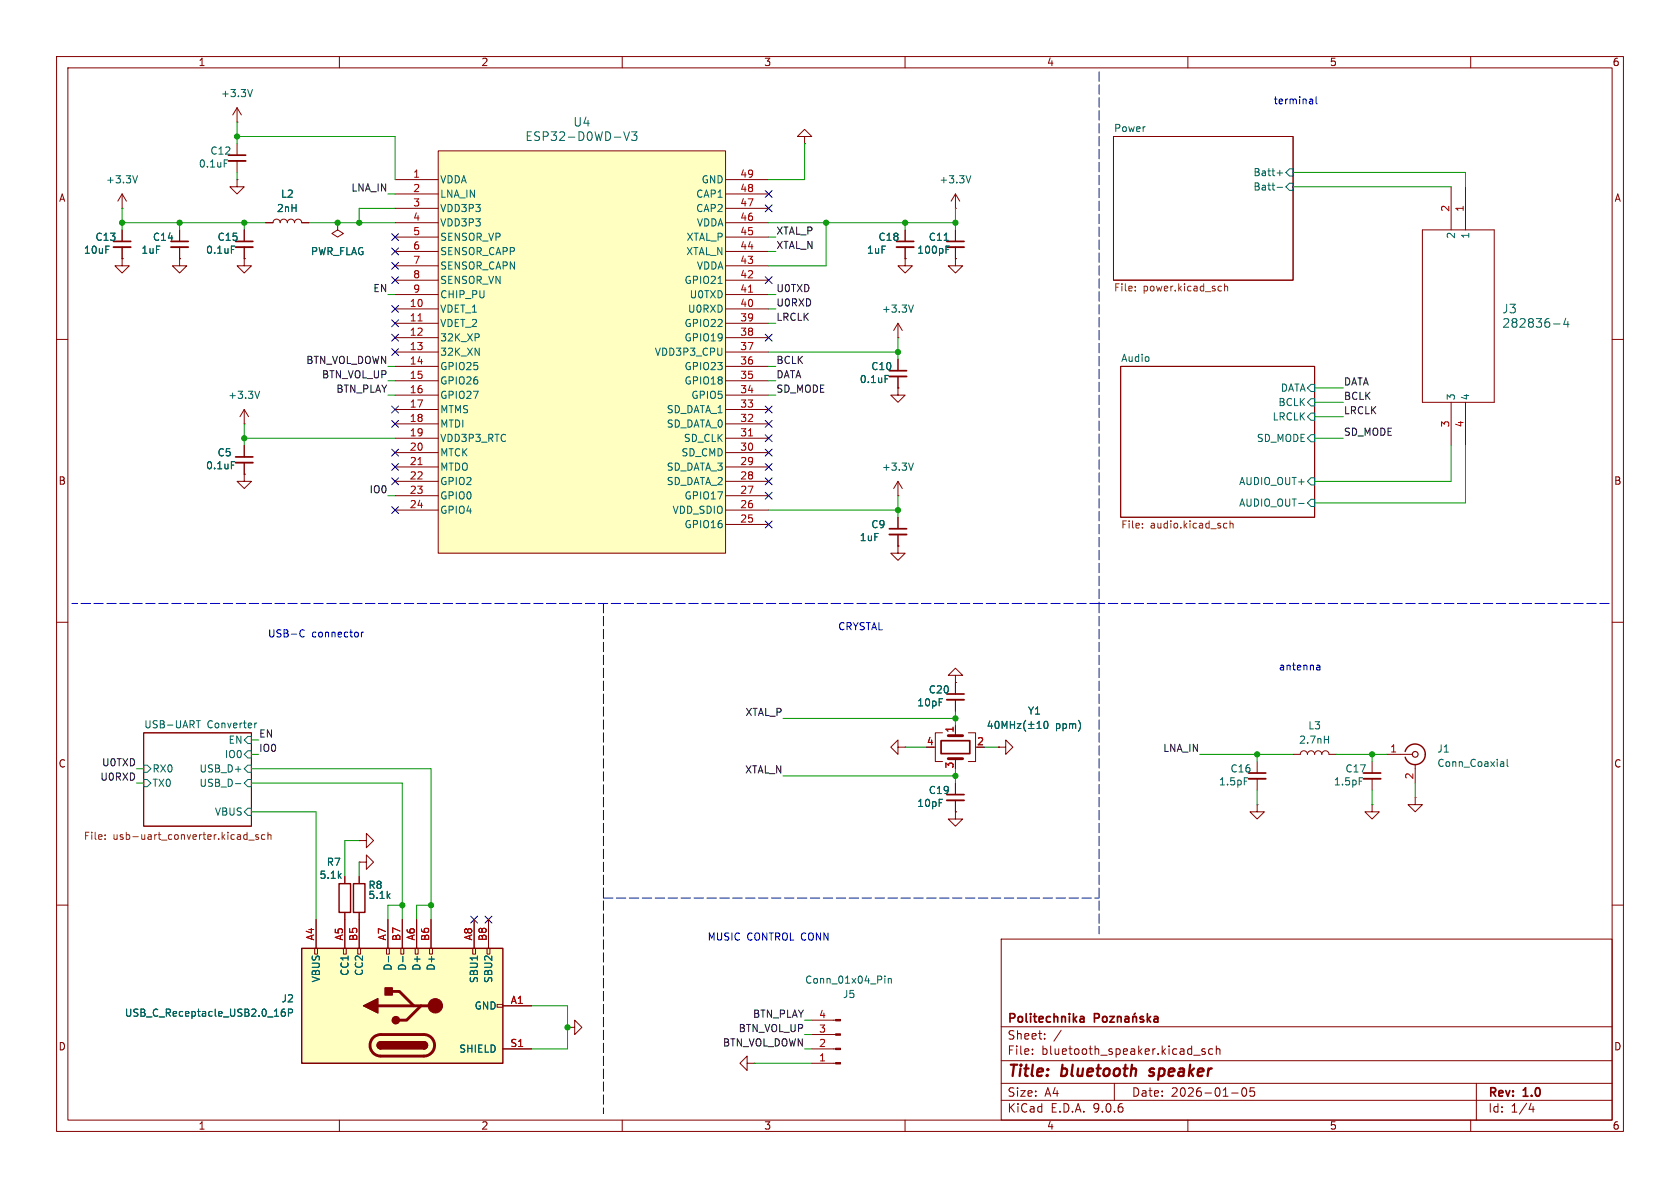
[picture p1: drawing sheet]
<svg xmlns="http://www.w3.org/2000/svg" width="297mm" height="210mm" viewBox="0 0 297 210" stroke-linecap="round" stroke-linejoin="round" font-family="sans-serif">
<g fill="none" stroke="#840000" stroke-width=".18">
<path d="M10 10h277v190h-277zM12 12h273v186h-273zM60 10v2M110 10v2M160 10v2M210 10v2M260 10v2M41.9 31.8v1.2h1.3l-1.3 1.3-1.3-1.3h1.3M41.9 31.8h.1M41.9 25.4v2M41.9 28.4v2.1M47 39.4h1.3a.64 .64 0 0 1 .6-.7 .64 .64 0 0 1 .6 .7 .64 .64 0 0 1 .7-.7 .64 .64 0 0 1 .6 .7 .64 .64 0 0 1 .6-.7 .64 .64 0 0 1 .7 .7 .64 .64 0 0 1 .6-.7 .64 .64 0 0 1 .6 .7h1.3"/>
<path d="M142.2 24.1h1.3l-1.3-1.2-1.2 1.2h1.2v1.3M142.2 25.4h.1M196.8 24.1h31.8v25.4h-31.8zM256.5 33v7.6M259.1 33v7.6M31.7 45.7v1.3h1.3l-1.3 1.3-1.2-1.3h1.2M31.7 45.7h.1M31.7 40.6v2.1M31.7 43.7v2M43.2 45.7v1.3h1.2l-1.2 1.3-1.3-1.3h1.3M43.2 45.7h.1M43.2 40.6v2.1"/>
<path d="M43.2 43.7v2M251.5 40.6h12.7v30.5h-12.7zM10 60h2M43.2 78.7v2.1M198.1 64.8h34.3v26.6h-34.3zM256.5 71.1v7.6M259.1 71.1v7.6M285 60h2M43.2 83.8v1.3h1.2l-1.2 1.3-1.3-1.3h1.3M43.2 83.8h.1M43.2 81.8v2M158.7 96.5v1.3h1.3l-1.3 1.3-1.2-1.3h1.2"/>
<path d="M158.7 96.5h.1M10 110h2M168.9 119.4h1.3l-1.3-1.3-1.3 1.3h1.3v1.3M285 110h2M25.4 129.5h19v16.6h-19zM165.1 132.1h.3M166.6 129.5h-1.2v5.1h1.2M168.9 120.7h.1M168.9 120.7v2M168.9 123.7v2M168.9 128.3v1.2M168.9 134.1v.5"/>
<path d="M168.9 138.4v2.1M171.2 129.5h1.3v5.1h-1.3M176.5 132.1h1.3v-1.3l1.3 1.3-1.3 1.3v-1.3M176.5 132.1h.1M63.5 148.6h1.3v-1.3l1.2 1.3-1.2 1.3v-1.3M63.5 148.6h.1M63.5 152.4h1.3v-1.3l1.2 1.3-1.2 1.3v-1.3M63.5 152.4h.1M168.9 143.5v1.3h1.3l-1.3 1.3-1.3-1.3h1.3M168.9 143.5h.1M168.9 141.5v2M10 160h2"/>
<path d="M177 166h108v32h-108zM285 160h2M60 198v2M110 198v2M160 198v2M177 194.5h108M177 191.5h108M177 187.5h108M177 181.5h108M182.5 186.3v.1M182.5 185.5v.1M184.7 183.6v.1"/>
<path d="M184.7 182.8v.1M187.6 182.1l-1.3 2M197 191.5v3M210 198v2M211 186.5h1.2M213 185.5l-.3-.1-.2 .2v.2l.5 .2v.3h-.5M214.4 185.5l-.4-.1-.3 .3v.4l.1 .2h.6M215 185.5l.2-.1 .4 .1 .1 .9M215 184.9v1.5M217.7 193.2h1.2M219.7 192.4l.2-.1a.81 .81 0 0 1 .6 .6 .81 .81 0 0 1-.3 .8l-.2 .1a.81 .81 0 0 1-.3-1.4zM221.7 192.3h-.7v.7l.2-.1h.5l.1 .3-.1 .5-.2 .1-.5-.1"/>
<path d="M260 198v2M261 191.5v6.5M270.7 195l-.4 1.1h.9M271 195.6v1"/>
</g>
<path d="M203.1 190.1l.2 .1M203.4 189l-.2 .3 .1 .1" fill="none" stroke="#840000" stroke-width=".4"/>
<g fill="none" stroke="#840000" stroke-width=".3">
<path d="M40.4 27.4h3M30.2 42.7h3.1M41.7 42.7h3M41.7 80.8h3M166.4 130.9h5v2.3h-5zM167.4 122.7h3M167.4 140.5h3M191 179.8h.6v.9M193.5 180l.7-.1 .1-.2v-.4l-.2-.1h-.6v1.5M195.1 179.8l.3-.1 .3 .3v.4l-.3 .3-.3-.1-.2-.2v-.4zM196.2 179.7h.8l-.8 1h.8M197.6 179.8l.2-.1 .3 .1 .1 .9"/>
<path d="M197.6 179.7v1M198.9 179.8h.6l.1 .9M200.3 179.8l.2-.1 .3 .1 .1 .9M200.3 179.7v1M200.7 179.1l-.2 .2M202.1 179.8l-.3-.1-.2 .2v.2l.5 .2v.3h-.5M202.8 179.2v1.5M203.4 179.7l-.6 .6M204.1 179.8h.5l.1 .9M190.9 180.5l.2 .2 .5-.1M191.6 180l-.5 .1-.2 .2M199.6 180l-.5 .1a.29 .29 0 0 0-.3 .3 .29 .29 0 0 0 .3 .3l.5-.1"/>
<path d="M203 180.1l.4 .6M204.7 180l-.5 .1a.29 .29 0 0 0-.2 .3 .29 .29 0 0 0 .2 .3l.5-.1"/>
</g>
<g fill="none" stroke="#006464" stroke-width=".18">
<path d="M39.6 28.3h.6M225.8 30.6h.9M225.8 33.1h.9M226.3 30.1v1M227.3 30.5l.7-.7h.6v1.3h-.6zM228 32.4h.6v1.3h-.6l-.7-.7zM40.9 43.5h.6M274.6 57.3h1.2M276.8 56.3l-.4 1h1M277.2 56.8v1M231.8 70.5h.6v1.3h-.6l-.7-.7zM231.8 67.9h.6v1.3h-.6l-.7-.6z"/>
<path d="M231.8 73h.6v1.3h-.6l-.7-.6zM231.8 76.8h.6v1.3h-.6l-.7-.6zM40.9 81.6h.6M229.6 89h.9M231.8 84.5h.6v1.2h-.6l-.7-.6zM231.8 88.3h.6v1.2h-.6l-.7-.6zM25.4 135.3h.6l.7 .6-.7 .6h-.6zM25.4 137.8h.6l.7 .6-.7 .7h-.6zM34.7 127.4h.7M35.1 127.4v1.3M41.6 138.5h1M43.8 135.3h.6v1.2h-.6l-.6-.6z"/>
<path d="M43.8 137.8h.6v1.3h-.6l-.6-.7zM43.8 130.2h.6v1.2h-.6l-.6-.6zM43.8 132.7h.6v1.3h-.6l-.6-.6zM45 127.8v.9M45.4 127.8l-.4 .3M175 127.4l-.3 1h.8M175.3 127.9v.9M176.1 127.6l.1-.1a.68 .68 0 0 1 .4 .6 .68 .68 0 0 1-.4 .7 .84 .84 0 0 1-.1-1.2zM177.2 128.8v-1.3l.4 .9 .4-.9v1.3M178.6 127.5v1.3M178.6 128.1h.7M179.3 127.5v1.3"/>
<path d="M179.8 127.9h.7l-.7 .9h.7M181.3 127.3a1.46 1.46 0 0 0 0 2M181.8 128.8h1M181.8 128.1h1M182.3 127.6v.9M183.3 128.8h.8M183.3 127.9l.4-.4v1.3M184.7 127.6l.1-.1a.68 .68 0 0 1 .5 .6 .68 .68 0 0 1-.5 .7l-.1-.1-.2-.4zM43.8 142.9h.6v1.2h-.6l-.6-.6z"/>
</g>
<g fill="none" stroke="#725600" stroke-width=".18">
<path d="M200.7 51.3v.1M200.7 50.7v.1M215.6 50.6l.3 .1M215.9 51.4h-.3M216.5 50.7l.2-.1 .3 .1v.7M216.5 50.2v1.2M202 93.2v.1M202 92.6v.1M216.4 93.3h.5M216.4 92.6h.5M217.5 92.6l.1-.1 .3 .1 .1 .7M217.5 92.1v1.2"/>
<path d="M18.6 148.3v.1M18.6 147.6v.1M43.6 147.5l.1 .1M43.7 147.1v1.3M43.7 148.3l-.1 .1M44 148.5h.9M45.7 147.6l-.3-.1-.2 .2 .1 .2 .4 .1v.3h-.5M46.8 147.6l-.3-.1-.3 .3 .1 .5h.5M47.4 147.7l.1-.2 .4 .1v.8M47.4 147.1v1.3"/>
</g>
<path d="M40.4 28.4h3M30.2 43.7h3.1M41.7 43.7h3M41.7 81.8h3M167.4 123.7h3M167.4 141.5h3" fill="none" stroke="#840000" stroke-width=".33"/>
<path d="M167.6 130h2.6M167.6 134.1h2.6" fill="none" stroke="#840000" stroke-width=".51"/>
<path d="M53.3 167.6h35.6v20.4h-35.6z" fill="#ffffc2"/>
<g fill="none" stroke="#840000" stroke-width=".18">
<path d="M158.7 91.4v2.1M158.7 94.5v2M158.7 132.1v-1.3l-1.2 1.3 1.2 1.3v-1.3h1.3M160 132.1h.1M228.6 133.4h1.3a.64 .64 0 0 1 .6-.7 .64 .64 0 0 1 .6 .7 .64 .64 0 0 1 .7-.7 .64 .64 0 0 1 .6 .7 .64 .64 0 0 1 .6-.7 .64 .64 0 0 1 .7 .7 .64 .64 0 0 1 .6-.7 .64 .64 0 0 1 .6 .7h1.3M61 154.9v1.3M63.5 154.9v1.3M55.6 167.6h.5v1.1h-.5zM55.9 162.6v5M60.7 167.6h.5v1.1h-.5zM61 161.3v6.3M63.2 167.6h.6v1.1h-.6z"/>
<path d="M63.5 161.3v6.3M68.3 167.6h.5v1.1h-.5zM68.6 162.6v5M70.9 167.6h.5v1.1h-.5zM71.1 162.6v5M73.4 167.6h.5v1.1h-.5zM73.7 162.6v5M75.9 167.6h.6v1.1h-.6zM76.2 162.6v5M83.6 167.6h.5v1.1h-.5zM83.8 162.6v5M86.1 167.6h.5v1.1h-.5z"/>
<path d="M86.4 162.6v5M87.9 177.5h1v.6h-1zM88.9 177.8h5.1M88.9 185.4h5.1M132.1 188v-1.3l-1.3 1.3 1.3 1.2v-1.2h1.2M133.3 188h.1M143.5 185.4h4.2M143.5 188h4.2M143.5 182.9h4.2M143.5 180.3h4.2"/>
</g>
<path d="M59.9 156.2h2.1v5.1h-2.1zM62.5 156.2h2v5.1h-2zM53.3 167.6h35.6v20.4h-35.6zM67.3 184.2a.63 .63 0 0 0-.6 .6 .63 .63 0 0 0 .6 .6M74.9 184.2a.64 .64 0 0 1 .7 .6 .64 .64 0 0 1-.7 .6" fill="none" stroke="#840000" stroke-width=".25"/>
<path d="M66.8 177.8h10.2M69.3 175.3h1.3l2.6 2.5M74.4 177.8l-2.5 2.5h-1.3M66 183.4l.5-.3 .6-.2h7.8a1.91 1.91 0 0 1 1.9 1.9 1.91 1.91 0 0 1-1.9 1.9h-7.6a1.91 1.91 0 0 1-1.7-1.2 1.91 1.91 0 0 1 .4-2.1z" fill="none" stroke="#840000" stroke-width=".51"/>
<g fill="#840000" stroke="#840000" stroke-width=".25">
<path d="M67.3 184.2h7.6v1.2h-7.6z"/>
<path d="M66.9 184.3l.4-.1v1.2a.63 .63 0 0 1-.6-.4 .63 .63 0 0 1 .2-.7z"/>
<path d="M74.9 184.2a.64 .64 0 0 1 .7 .6 .64 .64 0 0 1-.7 .6z"/>
<path d="M64.3 177.8l2.5-1.3v2.6z"/>
<path d="M68.1 174.6h1.2v1.3h-1.2z"/>
<circle cx="70" cy="180.3" r=".63"/>
</g>
<g fill="#840000" stroke="#840000" stroke-width=".18">
<path d="M147.7 187.8h.9v.3h-.9z"/>
<path d="M147.7 185.3h.9v.2h-.9z"/>
<path d="M147.7 182.8h.9v.2h-.9z"/>
<path d="M147.7 180.2h.9v.3h-.9z"/>
<circle cx="77" cy="177.8" r="1.27"/>
</g>
<path d="M234.1 130.7h.8M234.9 130.1v1.3M50.3 178.4h-.3a.86 .86 0 0 0 0 1.2l.4-.1v-.4l-.2-.2h-.2l-.3 .2M51 179h.6l.1-.2v-.3l-.7-.1v1.2M68.7 169.1v.9M71.2 169.1v.9M156.4 172.5v.2M156.4 173v.8M157 173v.8M157 173.1l.2-.1h.3l.1 .8" fill="none" stroke="#006464" stroke-width=".18"/>
<path d="M157.2 93.5h3.1" fill="none" stroke="#840000" stroke-width=".3"/>
<path d="M157.2 94.5h3.1" fill="none" stroke="#840000" stroke-width=".33"/>
<path d="M77.5 26.7h50.8v71.1h-50.8z" fill="#ffffc2"/>
<g fill="none" stroke="#840000" stroke-width=".18">
<path d="M41.9 19.1l-.8 1.2M41.9 19.1l.8 1.2M41.9 19.1v2.5M21.6 36.8h.1M21.6 34.3l-.8 1.3M21.6 34.3l.8 1.3M21.6 34.3v2.5M41.9 21.6h.1M47 39.4h1.3M53.3 39.4h1.3M59.7 39.4v1.2l1 .7-1 .6-1-.6 1-.7M59.7 39.4h.1"/>
<path d="M69.8 31.8h7.7M69.8 34.3h7.7M69.8 36.8h7.7M69.8 39.4h7.7M77.5 26.7h50.8v71.1h-50.8zM128.3 31.8h7.6M128.3 34.3h7.6M128.3 36.8h7.6M128.3 39.4h7.6M168.9 36.8h.1M168.9 34.3l-.8 1.3M168.9 34.3l.8 1.3"/>
<path d="M168.9 34.3v2.5M21.6 45.7v1.3h1.3l-1.3 1.3-1.3-1.3h1.3M21.6 45.7h.1M21.6 40.6v2.1M21.6 43.7v2M31.7 45.7h.1M31.7 40.6v2.1M31.7 43.7v2M43.2 45.7h.1M43.2 40.6v2.1M43.2 43.7v2M69.8 41.9h7.7"/>
<path d="M69.8 44.5h7.7M69.8 47h7.7M69.8 49.5h7.7M69.8 52.1h7.7M69.8 54.6h7.7M69.8 57.2h7.7M69.8 59.7h7.7M128.3 41.9h7.6M128.3 44.5h7.6M128.3 47h7.6M128.3 49.5h7.6M128.3 52.1h7.6"/>
<path d="M128.3 54.6h7.6M128.3 57.2h7.6M128.3 59.7h7.6M158.7 59.7h.1M158.7 57.2l-.7 1.2M158.7 57.2l.8 1.2M158.7 57.2v2.5M160 45.7v1.3h1.3l-1.3 1.3-1.3-1.3h1.3M160 45.7h.1M160 40.6v2.1M160 43.7v2M168.9 45.7v1.3h1.3l-1.3 1.3-1.3-1.3h1.3"/>
<path d="M168.9 45.7h.1M168.9 40.6v2.1M168.9 43.7v2M43.2 74.9h.1M43.2 72.4l-.8 1.3M43.2 72.4l.7 1.3M43.2 72.4v2.5M43.2 78.7v2.1M69.8 62.2h7.7M69.8 64.8h7.7M69.8 67.3h7.7M69.8 69.9h7.7"/>
<path d="M69.8 72.4h7.7M69.8 74.9h7.7M69.8 77.5h7.7M128.3 62.2h7.6M128.3 64.8h7.6M128.3 67.3h7.6M128.3 69.9h7.6M128.3 72.4h7.6M128.3 74.9h7.6M128.3 77.5h7.6M158.7 68.6v1.3h1.3l-1.3 1.2-1.2-1.2h1.2M158.7 68.6h.1"/>
<path d="M158.7 63.5v2M158.7 66.5v2.1M43.2 83.8h.1M43.2 81.8v2M69.8 80h7.7M69.8 82.6h7.7M69.8 85.1h7.7M69.8 87.6h7.7M69.8 90.2h7.7M128.3 80h7.6M128.3 82.6h7.6M128.3 85.1h7.6"/>
<path d="M128.3 87.6h7.6M128.3 90.2h7.6M128.3 92.7h7.6M158.7 87.6h.1M158.7 96.5h.1M158.7 85.1v2.5M158.7 91.4v2.1M158.7 94.5v2M158.7 85.1l-.7 1.3M158.7 85.1l.8 1.3M168.9 120.7h.1M168.9 120.7v2"/>
<path d="M168.9 123.7v2M168.9 128.3v1.2M168.9 138.4v2.1M176.5 132.1h.1M222.2 134.6v2.1M222.2 137.7v2M242.6 134.6v2.1M242.6 137.7v2M245.1 133.4h4.6M250.2 135.1v3.3M61 154.9v1.3M63.5 154.9v1.3"/>
<path d="M168.9 143.5h.1M168.9 141.5v2M222.2 142.2v1.3h1.3l-1.3 1.3-1.2-1.3h1.2M222.2 142.2h.1M242.6 142.2v1.3h1.2l-1.2 1.3-1.3-1.3h1.3M242.6 142.2h.1M250.2 141v1.2h1.3l-1.3 1.3-1.3-1.3h1.3M250.2 141h.1M55.9 162.6v5M61 161.3v6.3M63.5 161.3v6.3M68.6 162.6v5"/>
<path d="M71.1 162.6v5M73.7 162.6v5M76.2 162.6v5M83.8 162.6v5M86.4 162.6v5M88.9 177.8h5.1M88.9 185.4h5.1M100.3 181.6h1.3v-1.3l1.3 1.3-1.3 1.3v-1.3M100.3 181.6h.1"/>
</g>
<path d="M73.9 56.7h.7M132.3 51.7h.7M132.3 77.1h.7M73.9 82.1h.7" fill="none" stroke="#a90000" stroke-width=".18"/>
<g fill="none" stroke="#006464" stroke-width=".18">
<path d="M44.6 15.8l-.4 1.3M24.3 31.1l-.4 1.2M110.3 23.3l.5 1.5 .5-1.5M111.7 23.3h.9l-.5 .6 .4 .1v.7l-.2 .1h-.4l-.2-.1M171.6 31.1l-.4 1.2M40.9 43.5h.6M126.9 50.1h.8M161.5 53.9l-.5 1.3M166.9 42.5h.7M167.2 44.1h.5M167.2 43.5h.6M45.9 69.2l-.4 1.2"/>
<path d="M156.5 66.4h.6M40.9 81.6h.6M161.5 81.9l-.5 1.2M175 127.4l-.3 1h.8M175.3 127.9v.9M176.1 127.6l.1-.1a.68 .68 0 0 1 .4 .6 .68 .68 0 0 1-.4 .7 .84 .84 0 0 1-.1-1.2zM177.2 128.8v-1.3l.4 .9 .4-.9v1.3M178.6 127.5v1.3M178.6 128.1h.7M179.3 127.5v1.3M179.8 127.9h.7l-.7 .9h.7M181.3 127.3a1.46 1.46 0 0 0 0 2"/>
<path d="M181.8 128.8h1M181.8 128.1h1M182.3 127.6v.9M183.3 128.8h.8M183.3 127.9l.4-.4v1.3M184.7 127.6l.1-.1a.68 .68 0 0 1 .5 .6 .68 .68 0 0 1-.5 .7l-.1-.1-.2-.4zM220 137.5h.6M240.3 137.5h.6M265.4 134.6h.3l.1 .2v.7M265.8 135.4l-.4 .1M265.8 134.9l-.4 .1M266.4 134.2v1.1l.2 .2"/>
<path d="M50.3 178.4h-.3a.86 .86 0 0 0 0 1.2l.4-.1v-.4l-.2-.2h-.2l-.3 .2M51 179h.6l.1-.2v-.3l-.7-.1v1.2M68.7 169.1v.9M71.2 169.1v.9"/>
</g>
<path d="M20.1 42.7h3M158.5 42.7h3M167.4 42.7h3M157.2 65.5h3.1M220.7 136.7h3.1M241 136.7h3.1" fill="none" stroke="#840000" stroke-width=".3"/>
<path d="M20.1 43.7h3M158.5 43.7h3M167.4 43.7h3M157.2 66.5h3.1M220.7 137.7h3.1M241 137.7h3.1" fill="none" stroke="#840000" stroke-width=".33"/>
<path d="M248.4 132.8a1.81 1.81 0 0 1 2.8-1 1.81 1.81 0 0 1 0 3 1.81 1.81 0 0 1-2.8-.9" fill="none" stroke="#840000" stroke-width=".25"/>
<circle cx="250.2" cy="133.4" r=".51" fill="none" stroke="#840000" stroke-width=".2"/>
<path d="M194.3 12.7v94M106.7 106.7v90.2M194.3 106.7v57.1M194.3 106.7h-181.6M284.5 106.7h-90.2M106.7 158.8h87.6M194.3 163.8v1.3" fill="none" stroke="#0000c2" stroke-width=".18" stroke-dasharray="1.7 .6"/>
<g fill="none" stroke="#009600" stroke-width=".18">
<path d="M21.6 39.4h25.4M21.6 36.8v3.8M31.7 39.4v1.2M41.9 21.6v3.8M41.9 30.5v1.3M41.9 24.1h27.9v7.7M43.2 39.4v1.2M54.6 39.4h15.2M68.6 34.3h1.2M69.8 36.8h-6.3v2.6M135.9 39.4h33M142.2 25.4v6.4h-6.3"/>
<path d="M146 39.4v7.6h-10.1M160 39.4v1.2M168.9 36.8v3.8M228.6 30.5h30.5v2.5M228.6 33h27.9M68.6 52.1h1.2M135.9 52.1h1.3M135.9 57.2h1.3M135.9 54.6h1.3M135.9 41.9h1.3M135.9 44.5h1.3M158.7 59.7v3.8"/>
<path d="M43.2 74.9v3.8M43.2 77.5h26.6M68.6 64.8h1.2M68.6 67.3h1.2M68.6 69.9h1.2M135.9 64.8h1.3M135.9 67.3h1.3M135.9 62.2h22.8M135.9 69.9h1.3M232.4 77.5h5.1M232.4 73.7h5.1M232.4 71.1h5.1"/>
<path d="M232.4 68.6h5.1M256.5 78.7v6.4h-24.1M259.1 78.7v10.2h-26.7M68.6 87.6h1.2M135.9 90.2h22.8M158.7 87.6v3.8M24.1 138.4h1.3M24.1 135.9h1.3M44.4 133.4h1.3M44.4 130.8h1.3M44.4 138.4h26.7v24.2M44.4 135.9h31.8v26.7"/>
<path d="M138.4 127h30.5M138.4 137.2h30.5M160 132.1h3.8M168.9 125.7v2.6M168.9 135.9v2.5M174 132.1h2.5M212.1 133.4h16.5M222.2 133.4v1.2M222.2 139.7v2.5M236.2 133.4h8.9M242.6 133.4v1.2M242.6 139.7v2.5"/>
<path d="M250.2 138.4v2.6M44.4 143.5h11.5v19.1M63.5 152.4v2.5M63.5 148.6h-2.5v6.3M71.1 160h-2.5v2.6M76.2 160h-2.5v2.6M94 177.8h6.3v7.6h-6.3M133.3 188h10.2M142.2 182.9h1.3M142.2 185.4h1.3M142.2 180.3h1.3"/>
</g>
<g fill="none" stroke="#000084" stroke-width=".18">
<path d="M135.3 33.7l1.2 1.2M135.3 36.2l1.2 1.2M136.5 33.7l-1.2 1.2M136.5 36.2l-1.2 1.2M69.2 56.5l1.3 1.3M69.2 48.9l1.3 1.2M69.2 59.1l1.3 1.2M69.2 54l1.3 1.2M69.2 41.3l1.3 1.2M69.2 43.8l1.3 1.3M69.2 46.4l1.3 1.2M70.5 56.5l-1.3 1.3"/>
<path d="M70.5 48.9l-1.3 1.2M70.5 59.1l-1.3 1.2M70.5 54l-1.3 1.2M70.5 41.3l-1.3 1.2M70.5 43.8l-1.3 1.3M70.5 46.4l-1.3 1.2M135.3 59.1l1.2 1.2M135.3 48.9l1.2 1.2M136.5 59.1l-1.2 1.2M136.5 48.9l-1.2 1.2M69.2 79.4l1.3 1.2M69.2 61.6l1.3 1.2"/>
<path d="M69.2 71.8l1.3 1.2M69.2 74.3l1.3 1.2M70.5 79.4l-1.3 1.2M70.5 61.6l-1.3 1.2M70.5 71.8l-1.3 1.2M70.5 74.3l-1.3 1.2M135.3 76.9l1.2 1.2M135.3 74.3l1.2 1.2M135.3 71.8l1.2 1.2M135.3 79.4l1.2 1.2M136.5 76.9l-1.2 1.2M136.5 74.3l-1.2 1.2"/>
<path d="M136.5 71.8l-1.2 1.2M136.5 79.4l-1.2 1.2M69.2 81.9l1.3 1.3M69.2 89.6l1.3 1.2M69.2 84.5l1.3 1.2M70.5 81.9l-1.3 1.3M70.5 89.6l-1.3 1.2M70.5 84.5l-1.3 1.2M135.3 87l1.2 1.2M135.3 84.5l1.2 1.2M135.3 81.9l1.2 1.3M135.3 92.1l1.2 1.2"/>
<path d="M136.5 87l-1.2 1.2M136.5 84.5l-1.2 1.2M136.5 81.9l-1.2 1.3M136.5 92.1l-1.2 1.2M83.2 162l1.2 1.2M84.4 162l-1.2 1.2M85.8 162l1.2 1.2M87 162l-1.2 1.2"/>
</g>
<path d="M231.6 17.5h.3l.2 .2v.7M232.1 18.3l-.5 .1M232.1 17.8l-.5 .1M232.7 17.1v1.1l.2 .2M53.2 111.4l.4-.1 .2 .1M53.8 112.5l-.2 .1-.4-.1M63.9 111.8v.8M64.3 111.8l-.4 .2M232.9 117.6l.4 .1v.7M233.3 118.4h-.4M233.3 117.9l-.4 .1" fill="none" stroke="#0000c2" stroke-width=".18"/>
<g fill="#009600" stroke="#009600" stroke-width=".18">
<circle cx="41.9" cy="24.1" r=".46"/>
<circle cx="160" cy="39.4" r=".46"/>
<circle cx="43.2" cy="77.5" r=".46"/>
<circle cx="100.3" cy="181.6" r=".46"/>
<circle cx="71.1" cy="160" r=".46"/>
<circle cx="76.2" cy="160" r=".46"/>
<circle cx="21.6" cy="39.4" r=".46"/>
<circle cx="43.2" cy="39.4" r=".46"/>
<circle cx="63.5" cy="39.4" r=".46"/>
<circle cx="59.7" cy="39.4" r=".46"/>
<circle cx="31.7" cy="39.4" r=".46"/>
<circle cx="168.9" cy="39.4" r=".46"/>
<circle cx="146" cy="39.4" r=".46"/>
<circle cx="158.7" cy="62.2" r=".46"/>
<circle cx="222.2" cy="133.4" r=".46"/>
<circle cx="242.6" cy="133.4" r=".46"/>
<circle cx="168.9" cy="127" r=".46"/>
<circle cx="158.7" cy="90.2" r=".46"/>
<circle cx="168.9" cy="137.2" r=".46"/>
</g>
<g font-size="2.8" fill="#840000">
<text x="178" y="190.9">Title:</text>
<text x="187.7" y="190.9">bluetooth</text>
<text x="204.1" y="190.9">speaker</text>
</g>
<g font-size="2.1" fill="#006464">
<text x="101.3" y="22.6">U4</text>
<text x="92.8" y="25.1">ESP32-D0WD-V3</text>
<text x="265.5" y="55.6">J3</text>
<text x="265.5" y="58.1">282836-4</text>
</g>
<g font-size="2.1" fill="#840000">
<text x="178" y="184">Sheet:</text>
<text x="178" y="181.2">Politechnika</text>
<text x="178" y="186.7">File:</text>
<text x="184.1" y="186.7">bluetooth_speaker.kicad_sch</text>
<text x="178" y="196.9">KiCad</text>
<text x="178" y="194.1">Size:</text>
<text x="184.7" y="194.1">A4</text>
<text x="185.7" y="196.9">E.D.A.</text>
<text x="193.3" y="196.9">9.0.6</text>
<text x="200" y="194.1">Date:</text>
<text x="207" y="194.1">2026-01-05</text>
<text x="263" y="194.3">Rev:</text>
<text x="263" y="196.9">Id:</text>
<text x="267.1" y="196.9">1/4</text>
<text x="269.4" y="194.3">1.0</text>
</g>
<g font-size="1.8" fill="#840000">
<text x="35" y="11.9">1</text>
<text x="85" y="11.9">2</text>
<text x="135" y="11.9">3</text>
<text x="185" y="11.9">4</text>
<text x="235" y="11.9">5</text>
<text x="285" y="11.9">6</text>
<text x="10.3" y="35.9">A</text>
<text x="285.3" y="35.9">A</text>
<text x="10.3" y="85.9">B</text>
<text x="285.3" y="85.9">B</text>
<text x="10.3" y="135.9">C</text>
<text x="285.3" y="135.9">C</text>
<text x="10.3" y="185.9">D</text>
<text x="285.3" y="185.9">D</text>
<text x="35" y="199.9">1</text>
<text x="85" y="199.9">2</text>
<text x="135" y="199.9">3</text>
<text x="185" y="199.9">4</text>
<text x="235" y="199.9">5</text>
<text x="285" y="199.9">6</text>
</g>
<g font-size="1.8" fill="#006464">
<text x="39" y="17.4">+3.3V</text>
<text x="196.8" y="23.4">Power</text>
<text x="35.1" y="29.8">0.1uF</text>
<text x="37.1" y="27.5">C12</text>
<text x="18.6" y="32.6">+3.3V</text>
<text x="49.6" y="35.2">L2</text>
<text x="77.7" y="32.6">VDDA</text>
<text x="77.7" y="35.2">LNA_IN</text>
<text x="123" y="35.2">CAP1</text>
<text x="123.9" y="32.6">GND</text>
<text x="166" y="32.6">+3.3V</text>
<text x="221.5" y="31.3">Batt+</text>
<text x="221.5" y="33.9">Batt-</text>
<text x="48.9" y="37.7">2nH</text>
<text x="77.7" y="37.7">VDD3P3</text>
<text x="77.7" y="40.2">VDD3P3</text>
<text x="123" y="37.7">CAP2</text>
<text x="123.1" y="40.2">VDDA</text>
<text x="14.7" y="45.1">10uF</text>
<text x="16.8" y="42.8">C13</text>
<text x="24.9" y="45.1">1uF</text>
<text x="26.9" y="42.8">C14</text>
<text x="36.3" y="45.1">0.1uF</text>
<text x="38.4" y="42.8">C15</text>
<text x="54.9" y="45.3">PWR_FLAG</text>
<text x="77.7" y="42.8">SENSOR_VP</text>
<text x="77.7" y="45.3">SENSOR_CAPP</text>
<text x="77.7" y="47.9">SENSOR_CAPN</text>
<text x="121.2" y="45.3">XTAL_N</text>
<text x="121.3" y="42.8">XTAL_P</text>
<text x="123.1" y="47.9">VDDA</text>
<text x="153.2" y="45.1">1uF</text>
<text x="155.2" y="42.8">C18</text>
<text x="162.1" y="45.1">100pF</text>
<text x="164.1" y="42.8">C11</text>
<text x="257.4" y="42.3" transform="rotate(-90 257.4 42.3)">2</text>
<text x="259.9" y="42.3" transform="rotate(-90 259.9 42.3)">1</text>
<text x="77.7" y="50.4">SENSOR_VN</text>
<text x="77.7" y="52.9">CHIP_PU</text>
<text x="120.9" y="50.4">GPIO21</text>
<text x="121.8" y="52.9">U0TXD</text>
<text x="77.7" y="55.5">VDET_1</text>
<text x="77.7" y="58">VDET_2</text>
<text x="120.9" y="58">GPIO22</text>
<text x="121.5" y="55.5">U0RXD</text>
<text x="155.8" y="55.5">+3.3V</text>
<text x="77.7" y="60.6">32K_XP</text>
<text x="77.7" y="63.1">32K_XN</text>
<text x="77.7" y="65.6">GPIO25</text>
<text x="115.7" y="63.1">VDD3P3_CPU</text>
<text x="120.9" y="60.6">GPIO19</text>
<text x="120.9" y="65.6">GPIO23</text>
<text x="153.9" y="65.6">C10</text>
<text x="198.1" y="64.1">Audio</text>
<text x="40.2" y="70.7">+3.3V</text>
<text x="77.7" y="68.2">GPIO26</text>
<text x="77.7" y="70.7">GPIO27</text>
<text x="120.9" y="68.2">GPIO18</text>
<text x="122.1" y="70.7">GPIO5</text>
<text x="151.9" y="67.9">0.1uF</text>
<text x="225.9" y="72">BCLK</text>
<text x="226.3" y="69.4">DATA</text>
<text x="257.4" y="70.9" transform="rotate(-90 257.4 70.9)">3</text>
<text x="259.9" y="70.9" transform="rotate(-90 259.9 70.9)">4</text>
<text x="77.7" y="73.3">MTMS</text>
<text x="77.7" y="75.8">MTDI</text>
<text x="117.8" y="73.3">SD_DATA_1</text>
<text x="117.8" y="75.8">SD_DATA_0</text>
<text x="224.9" y="74.5">LRCLK</text>
<text x="36.3" y="83.2">0.1uF</text>
<text x="38.4" y="80.9">C5</text>
<text x="77.7" y="78.3">VDD3P3_RTC</text>
<text x="77.7" y="80.9">MTCK</text>
<text x="77.7" y="83.4">MTDO</text>
<text x="117.8" y="83.4">SD_DATA_3</text>
<text x="120.4" y="80.9">SD_CMD</text>
<text x="120.8" y="78.3">SD_CLK</text>
<text x="155.8" y="83.4">+3.3V</text>
<text x="222.1" y="78.3">SD_MODE</text>
<text x="77.7" y="86">GPIO2</text>
<text x="77.7" y="88.5">GPIO0</text>
<text x="117.8" y="86">SD_DATA_2</text>
<text x="120.9" y="88.5">GPIO17</text>
<text x="219" y="86">AUDIO_OUT+</text>
<text x="219" y="89.8">AUDIO_OUT-</text>
<text x="77.7" y="91">GPIO4</text>
<text x="118.8" y="91">VDD_SDIO</text>
<text x="120.9" y="93.6">GPIO16</text>
<text x="151.9" y="95.9">1uF</text>
<text x="153.9" y="93.6">C9</text>
<text x="162.1" y="125.1">10pF</text>
<text x="164.1" y="122.8">C20</text>
<text x="25.4" y="128.8">USB-UART</text>
<text x="36.6" y="128.8">Converter</text>
<text x="40.3" y="131.7">EN</text>
<text x="181.6" y="126.5">Y1</text>
<text x="186.6" y="129.1">ppm)</text>
<text x="229.6" y="131.7">2.7nH</text>
<text x="231.2" y="129.1">L3</text>
<text x="26.9" y="136.8">RX0</text>
<text x="35.2" y="136.8">USB_D+</text>
<text x="39.6" y="134.2">IO0</text>
<text x="217.4" y="136.8">C16</text>
<text x="237.8" y="136.8">C17</text>
<text x="254" y="133.2">J1</text>
<text x="254" y="135.8">Conn_Coaxial</text>
<text x="26.9" y="139.3">TX0</text>
<text x="35.2" y="139.3">USB_D-</text>
<text x="162.1" y="142.8">10pF</text>
<text x="164.1" y="140.6">C19</text>
<text x="215.4" y="139">1.5pF</text>
<text x="235.7" y="139">1.5pF</text>
<text x="37.9" y="144.4">VBUS</text>
<text x="56.4" y="155.5">5.1k</text>
<text x="57.7" y="153.3">R7</text>
<text x="65" y="157.3">R8</text>
<text x="65" y="159.1">5.1k</text>
<text x="56.7" y="173.8" transform="rotate(-90 56.7 173.8)">VBUS</text>
<text x="61.8" y="172.6" transform="rotate(-90 61.8 172.6)">CC1</text>
<text x="64.4" y="172.6" transform="rotate(-90 64.4 172.6)">CC2</text>
<text x="69.4" y="171.7" transform="rotate(-90 69.4 171.7)">D-</text>
<text x="72" y="171.7" transform="rotate(-90 72 171.7)">D-</text>
<text x="74.5" y="171.7" transform="rotate(-90 74.5 171.7)">D+</text>
<text x="77.1" y="171.7" transform="rotate(-90 77.1 171.7)">D+</text>
<text x="84.7" y="173.9" transform="rotate(-90 84.7 173.9)">SBU1</text>
<text x="87.2" y="173.9" transform="rotate(-90 87.2 173.9)">SBU2</text>
<text x="22" y="179.9">USB_C_Receptacle_USB2.0_16P</text>
<text x="49.7" y="177.4">J2</text>
<text x="83.8" y="178.7">GND</text>
<text x="142.2" y="174.1">Conn_01x04_Pin</text>
<text x="148.9" y="176.6">J5</text>
<text x="81.1" y="186.3">SHIELD</text>
</g>
<g font-size="1.8" fill="#0000c2">
<text x="225.1" y="18.6">terminal</text>
<text x="47.3" y="112.9">USB-C</text>
<text x="55.1" y="112.9">connector</text>
<text x="148.1" y="111.6">CRYSTAL</text>
<text x="226" y="118.7">antenna</text>
<text x="125" y="166.5">MUSIC</text>
<text x="132" y="166.5">CONTROL CONN</text>
</g>
<g font-size="1.8" fill="#0f0f0f">
<text x="62" y="33.9">LNA_IN</text>
<text x="137.2" y="41.6">XTAL_P</text>
<text x="137.2" y="44.1">XTAL_N</text>
<text x="65.9" y="51.7">EN</text>
<text x="137.2" y="51.7">U0TXD</text>
<text x="137.2" y="54.3">U0RXD</text>
<text x="137.2" y="56.8">LRCLK</text>
<text x="54" y="64.4">BTN_VOL_DOWN</text>
<text x="137.2" y="64.4">BCLK</text>
<text x="56.8" y="67">BTN_VOL_UP</text>
<text x="59.4" y="69.5">BTN_PLAY</text>
<text x="137.2" y="69.5">SD_MODE</text>
<text x="137.2" y="67">DATA</text>
<text x="237.5" y="68.2">DATA</text>
<text x="237.5" y="70.8">BCLK</text>
<text x="237.5" y="73.3">LRCLK</text>
<text x="237.5" y="77.1">SD_MODE</text>
<text x="65.2" y="87.3">IO0</text>
<text x="45.7" y="130.5">EN</text>
<text x="131.7" y="126.7">XTAL_P</text>
<text x="17.9" y="135.5">U0TXD</text>
<text x="45.7" y="133">IO0</text>
<text x="131.6" y="136.8">XTAL_N</text>
<text x="205.5" y="133">LNA_IN</text>
<text x="17.6" y="138.1">U0RXD</text>
<text x="133" y="180">BTN_PLAY</text>
<text x="127.7" y="185.1">BTN_VOL_DOWN</text>
<text x="130.5" y="182.5">BTN_VOL_UP</text>
</g>
<g font-size="1.8" fill="#a90000">
<text x="73" y="31.5">1</text>
<text x="73" y="34">2</text>
<text x="130.8" y="31.5">49</text>
<text x="130.8" y="34">48</text>
<text x="73" y="36.6">3</text>
<text x="73" y="39.1">4</text>
<text x="73" y="41.7">5</text>
<text x="130.8" y="36.6">47</text>
<text x="130.8" y="39.1">46</text>
<text x="130.8" y="41.7">45</text>
<text x="256.3" y="37.5" transform="rotate(-90 256.3 37.5)">2</text>
<text x="258.8" y="37.5" transform="rotate(-90 258.8 37.5)">1</text>
<text x="73" y="44.2">6</text>
<text x="73" y="46.7">7</text>
<text x="130.8" y="44.2">44</text>
<text x="130.8" y="46.7">43</text>
<text x="73" y="49.3">8</text>
<text x="73" y="51.8">9</text>
<text x="130.8" y="49.3">42</text>
<text x="130.8" y="51.8">41</text>
<text x="72.3" y="54.4">10</text>
<text x="72.3" y="56.9">11</text>
<text x="72.3" y="59.4">12</text>
<text x="130.8" y="54.4">40</text>
<text x="130.8" y="56.9">39</text>
<text x="130.8" y="59.4">38</text>
<text x="72.3" y="62">13</text>
<text x="72.3" y="64.5">14</text>
<text x="130.8" y="62">37</text>
<text x="130.8" y="64.5">36</text>
<text x="72.3" y="67.1">15</text>
<text x="72.3" y="69.6">16</text>
<text x="130.8" y="67.1">35</text>
<text x="130.8" y="69.6">34</text>
<text x="72.3" y="72.1">17</text>
<text x="72.3" y="74.7">18</text>
<text x="72.3" y="77.2">19</text>
<text x="130.8" y="72.1">33</text>
<text x="130.8" y="74.7">32</text>
<text x="130.8" y="77.2">31</text>
<text x="256.3" y="75.6" transform="rotate(-90 256.3 75.6)">3</text>
<text x="258.8" y="75.6" transform="rotate(-90 258.8 75.6)">4</text>
<text x="72.3" y="79.8">20</text>
<text x="72.3" y="82.3">21</text>
<text x="130.8" y="79.8">30</text>
<text x="130.8" y="82.3">29</text>
<text x="72.3" y="84.8">22</text>
<text x="72.3" y="87.4">23</text>
<text x="72.3" y="89.9">24</text>
<text x="130.8" y="84.8">28</text>
<text x="130.8" y="87.4">27</text>
<text x="130.8" y="89.9">26</text>
<text x="130.8" y="92.5">25</text>
<text x="163.8" y="131.8">4</text>
<text x="168.7" y="129.6" transform="rotate(-90 168.7 129.6)">1</text>
<text x="172.6" y="131.8">2</text>
<text x="168.7" y="136" transform="rotate(-90 168.7 136)">3</text>
<text x="245.7" y="133.1">1</text>
<text x="249.9" y="137.9" transform="rotate(-90 249.9 137.9)">2</text>
<text x="55.6" y="166.4" transform="rotate(-90 55.6 166.4)">A4</text>
<text x="60.7" y="166.4" transform="rotate(-90 60.7 166.4)">A5</text>
<text x="63.2" y="166.4" transform="rotate(-90 63.2 166.4)">B5</text>
<text x="68.3" y="166.4" transform="rotate(-90 68.3 166.4)">A7</text>
<text x="70.9" y="166.4" transform="rotate(-90 70.9 166.4)">B7</text>
<text x="73.4" y="166.4" transform="rotate(-90 73.4 166.4)">A6</text>
<text x="75.9" y="166.4" transform="rotate(-90 75.9 166.4)">B6</text>
<text x="83.6" y="166.4" transform="rotate(-90 83.6 166.4)">A8</text>
<text x="86.1" y="166.4" transform="rotate(-90 86.1 166.4)">B8</text>
<text x="90.2" y="177.5">A1</text>
<text x="90.1" y="185.2">S1</text>
<text x="144.7" y="185.2">2</text>
<text x="144.7" y="182.6">3</text>
<text x="144.7" y="180.1">4</text>
<text x="144.7" y="187.7">1</text>
</g>
<g font-size="1.8" fill="#725600">
<text x="196.8" y="51.8">File:</text>
<text x="202.1" y="51.8">power.kicad_sch</text>
<text x="198.1" y="93.8">File:</text>
<text x="203.3" y="93.8">audio.kicad_sch</text>
<text x="14.7" y="148.8">File:</text>
<text x="20" y="148.8">usb-uart_converter.kicad_sch</text>
</g>
</svg>
